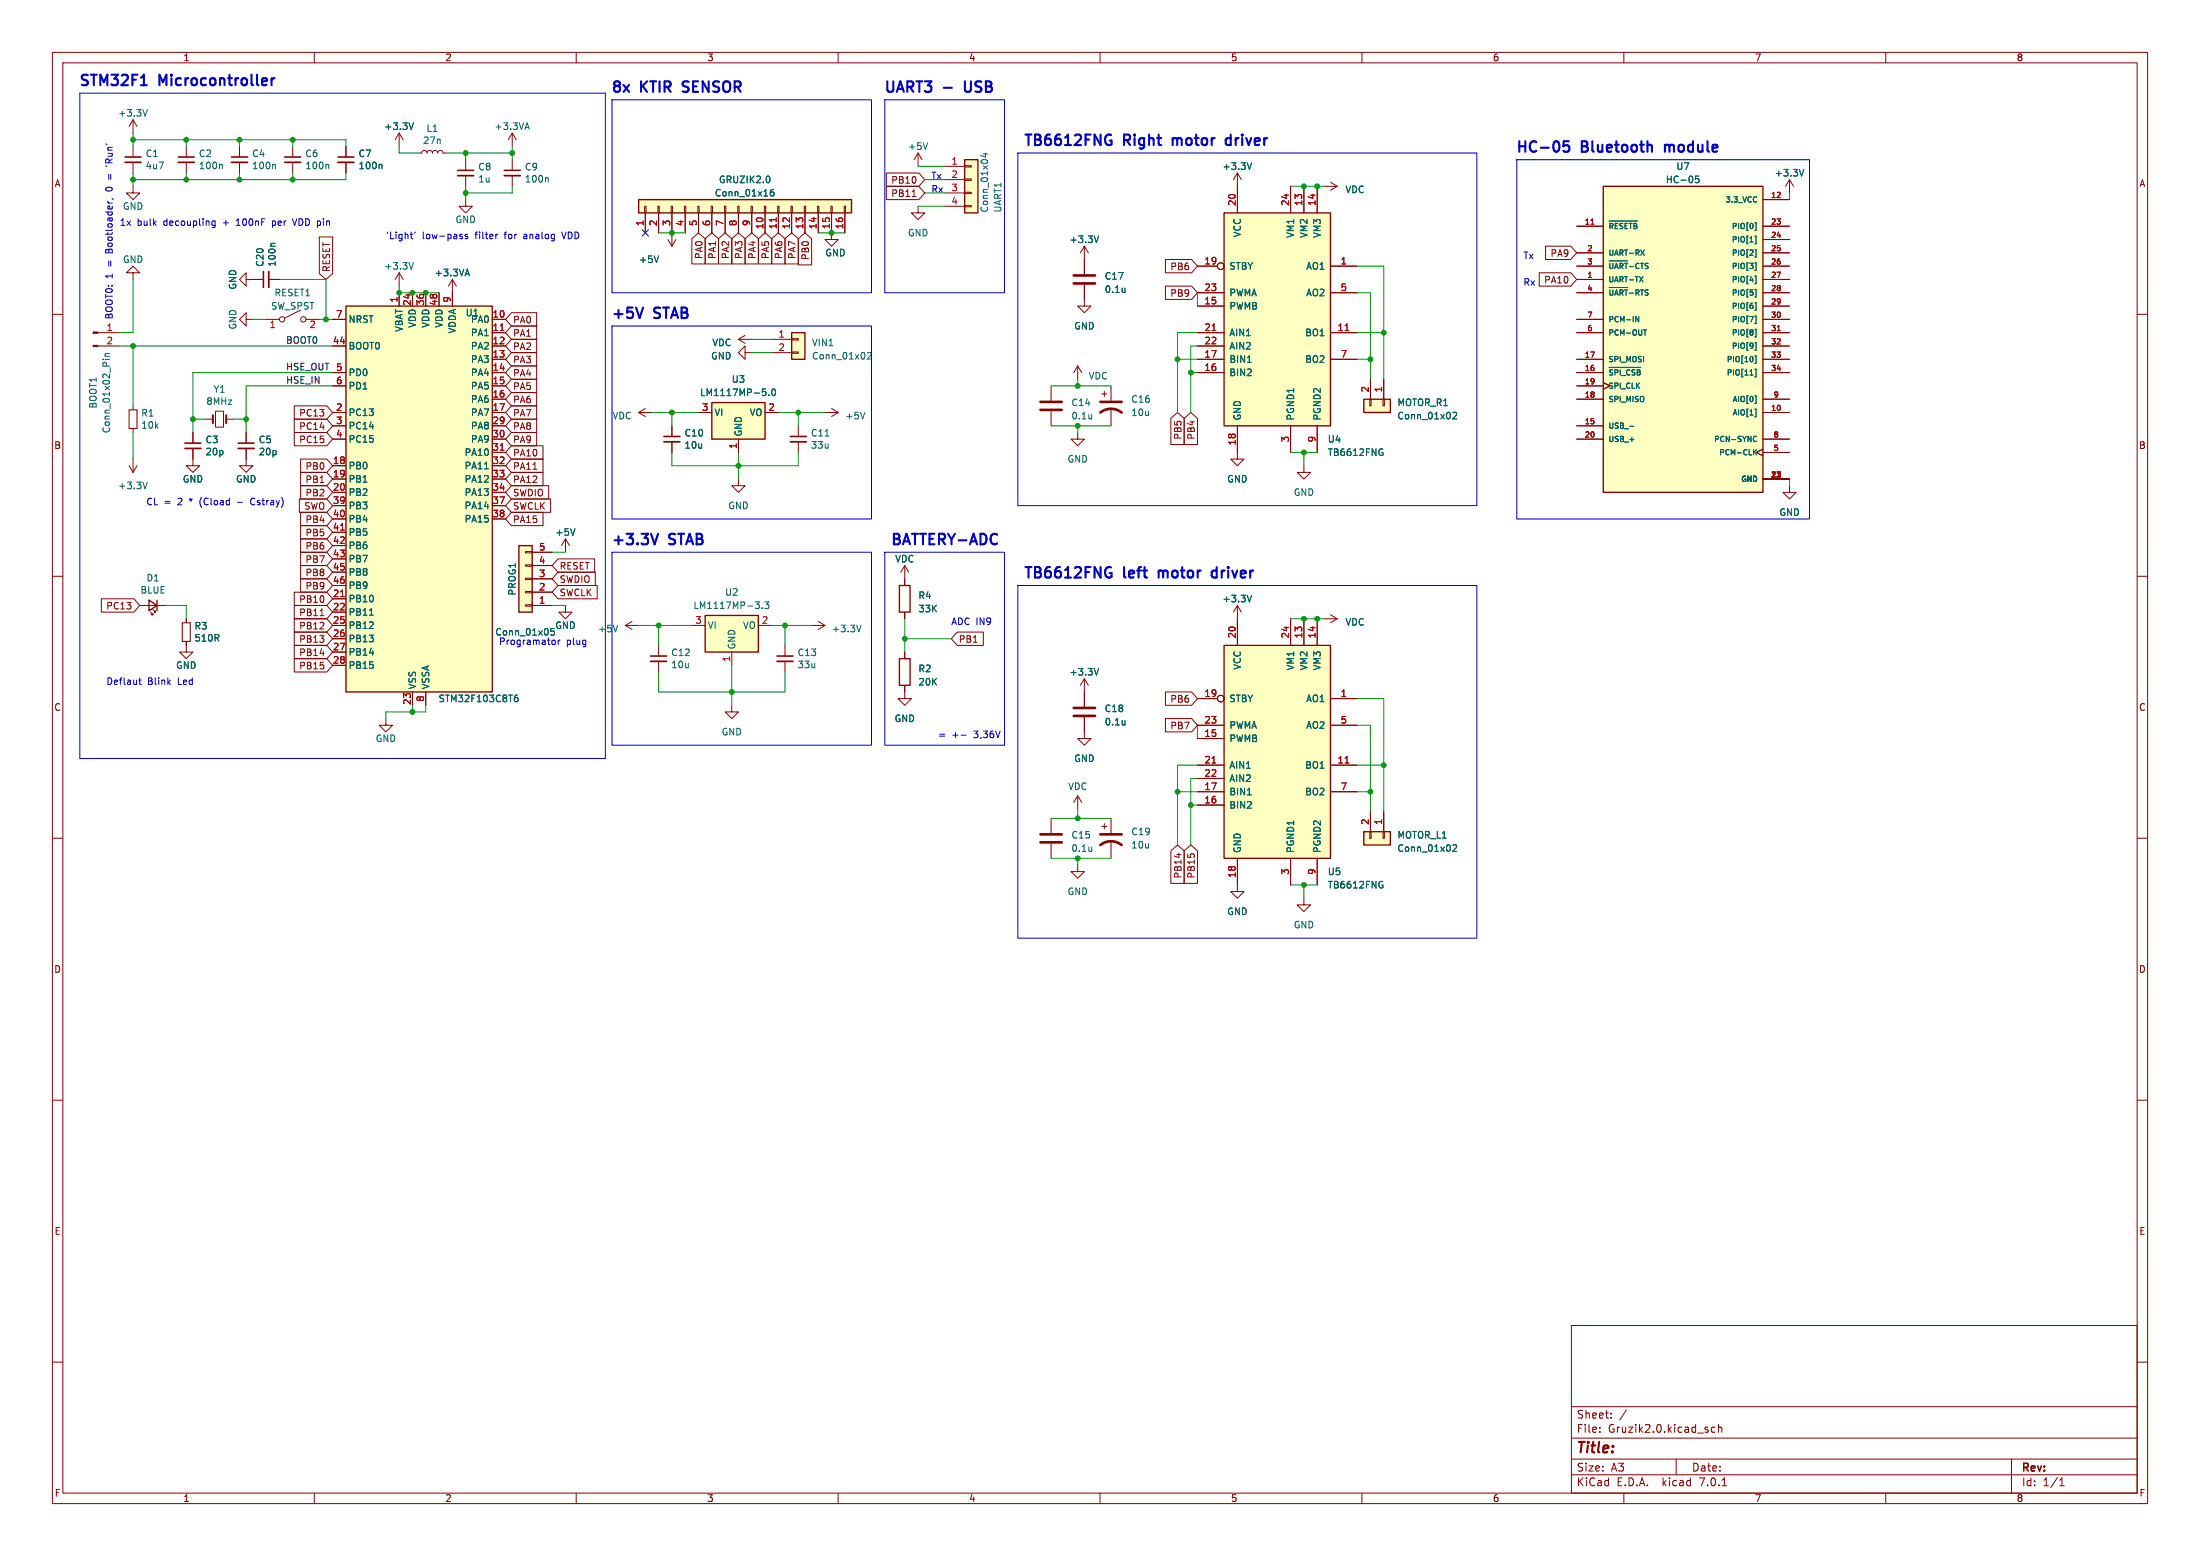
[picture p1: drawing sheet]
<svg xmlns="http://www.w3.org/2000/svg" width="420mm" height="297mm" viewBox="0 0 420 297" stroke-linecap="round" stroke-linejoin="round" font-family="sans-serif">
<g fill="none" stroke="#840000" stroke-width=".19">
<path d="M10 10h400v277h-400zM12 12h396v273h-396zM60 10v2M110 10v2M160 10v2M210 10v2M260 10v2M310 10v2M360 10v2M25.4 35.6v1.2h1.3l-1.3 1.3-1.3-1.3h1.3M25.4 22.9v2.5M25.4 27.9v2.1"/>
<path d="M25.4 31v2M25.4 22.9l-.8 1.2M25.4 22.9l.8 1.2M35.6 27.9v2.1M35.6 31v2M45.7 27.9v2.1M45.7 31v2M55.9 27.9v2.1M55.9 31v2M66 27.9v2.1M66 31v2M76.2 25.4v2.5"/>
<path d="M76.2 25.4l-.8 1.3M76.2 25.4l.8 1.3M80 29.2h.5l.2-.4 .3-.1 .4 .1 .1 .4 .2-.4 .3-.1 .4 .1 .1 .4 .2-.4 .3-.1 .4 .1 .2 .4 .1-.4 .3-.1 .4 .1 .2 .4h.5M88.9 38.1v1.3h1.3l-1.3 1.2-1.3-1.2h1.3M88.9 30.5v2M88.9 33.5v2.1M97.8 25.4v2.5M97.8 30.5v2M97.8 33.5v2.1M97.8 25.4l-.8 1.3M97.8 25.4l.8 1.3M123.1 39.4h.2v1.2h-.2z"/>
<path d="M125.6 39.4h.3v1.2h-.3zM128.1 39.4h.3v1.2h-.3zM130.7 39.4h.2v1.2h-.2zM133.2 39.4h.3v1.2h-.3zM135.8 39.4h.2v1.2h-.2zM138.3 39.4h.3v1.2h-.3zM140.8 39.4h.3v1.2h-.3zM143.4 39.4h.2v1.2h-.2zM145.9 39.4h.3v1.2h-.3zM148.5 39.4h.2v1.2h-.2zM151 39.4h.3v1.2h-.3zM153.5 39.4h.3v1.2h-.3z"/>
<path d="M156.1 39.4h.2v1.2h-.2zM158.6 39.4h.3v1.2h-.3zM161.2 39.4h.2v1.2h-.2zM169.2 35.6h6.2l1.1 1.2-1.1 1.3h-6.2zM169.2 33h6.2l1.1 1.3-1.1 1.3h-6.2zM174.1 37.5h.8M175.3 39.4v1.2h1.2l-1.2 1.3-1.3-1.3h1.3M175.3 29.2l-.8 1.3M175.3 29.2v2.6M175.3 29.2l.7 1.3M180.3 31.8h3.8M180.3 34.3h3.8"/>
<path d="M180.3 36.8h3.8M180.3 39.4h3.8M184.1 39.2h1.3v.3h-1.3zM184.1 36.7h1.3v.3h-1.3zM184.1 34.2h1.3v.2h-1.3zM184.1 31.6h1.3v.3h-1.3zM236.2 33v7.6M236.2 33l-.7 1.3M236.2 33l.8 1.3M246.4 35.6v5M248.9 35.6v5M251.5 35.6v5"/>
<path d="M252.7 35.6h2.6M254 34.8l1.3 .8M255.3 35.6l-1.3 .7M336.5 38.1h5.1M341.6 34.3l-.7 1.3M341.6 34.3v2.5M341.6 34.3l.8 1.3M10 60h2M25.4 52.1h1.3l-1.3-1.3-1.3 1.3h1.3v1.2M47 53.3v-1.2l-1.3 1.2 1.3 1.3v-1.3h3.3M51.3 53.3h2M57.4 59.2l-3 1.5"/>
<path d="M61 45.2h2.5v7l-1.3 1.1-1.2-1.1zM76.2 52.1v2.5M76.2 55.9v2.5M76.2 52.1l-.8 1.2M76.2 52.1l.8 1.2M78.7 55.9v2.5M81.3 55.9v2.5M83.8 55.9v2.5M86.4 53.3v5.1M86.4 53.3l-.8 1.3M86.4 53.3l.7 1.3M97.6 59.7h4.9v2.5h-4.9l-1.1-1.2z"/>
<path d="M123.2 40.6v3.9M125.7 40.6v3.9M127.5 45.7l.8 1.3M128.3 40.6v6.4M129 45.7l-.7 1.3M130.8 40.6v3.9M132.1 45.6l1.2-1.1 1.3 1.1v4.8h-2.5zM133.3 40.6v3.9M134.6 45.6l1.3-1.1 1.3 1.1v4.8h-2.6zM135.9 40.6v3.9M137.2 45.6l1.2-1.1 1.3 1.1v4.8h-2.5zM138.4 40.6v3.9"/>
<path d="M139.7 45.6l1.3-1.1 1.2 1.1v4.8h-2.5zM141 40.6v3.9M142.2 45.6l1.3-1.1 1.3 1.1v4.8h-2.6zM143.5 40.6v3.9M144.8 45.6l1.2-1.1 1.3 1.1v4.8h-2.5zM146 40.6v3.9M147.3 45.6l1.3-1.1 1.3 1.1v4.8h-2.6zM148.6 40.6v3.9M149.9 45.6l1.2-1.1 1.3 1.1v4.8h-2.5zM151.1 40.6v3.9M152.4 45.6l1.3-1.1 1.2 1.1v5h-2.5zM153.7 40.6v3.9"/>
<path d="M156.2 40.6v3.9M158.7 40.6v5.1h1.3l-1.3 1.3-1.2-1.3h1.2M161.3 40.6v3.9M207 54.4v4h1.3l-1.3 1.3-1.3-1.3h1.3M207 47v5.3M207 47l-.8 1.3M207 47l.8 1.3M222.5 54.6h5l1.1 1.3-1.1 1.3h-5zM222.5 49.5h5l1.1 1.3-1.1 1.3h-5zM228.6 50.8h3.8M228.6 55.9h5.1M228.6 58.4h5.1"/>
<path d="M254 50.8h5.1M254 55.9h5.1M293.8 52.1h6.1l1.1 1.2-1.1 1.3h-6.1zM295.1 47h4.8l1.1 1.3-1.1 1.2h-4.8zM301 53.3h5.1M301 43.2h5.1M301 48.3h5.1M301 50.8h5.1M301 55.9h5.1M336.5 53.3h5.1M336.5 43.2h5.1M336.5 48.3h5.1"/>
<path d="M336.5 45.7h5.1M336.5 50.8h5.1M336.5 55.9h5.1M336.5 58.4h5.1M408 60h2M18.6 63.5h4.3M18.6 66h4.3M25.4 77.5v.7M41.1 78.5h1.6v3h-1.6zM47 61v-1.3l-1.3 1.3 1.3 1.2v-1.2h1.3M50.8 61h2.5M56.2 77.5h6.2l1.1 1.2-1.1 1.3h-6.2z"/>
<path d="M58.4 61h2.6M63.5 78.7h2.5M63.5 61h2.5M63.5 66h2.5M63.5 71.1h2.5M63.5 73.7h2.5M94 78.7h2.5M94 61h2.5M94 63.5h2.5M94 66h2.5M94 68.6h2.5M94 71.1h2.5"/>
<path d="M94 73.7h2.5M94 76.2h2.5M97.6 77.5h4.9v2.5h-4.9l-1.1-1.3zM97.6 62.2h4.9v2.6h-4.9l-1.1-1.3zM97.6 64.8h4.9v2.5h-4.9l-1.1-1.3zM97.6 72.4h4.9v2.5h-4.9l-1.1-1.2zM97.6 69.8h4.9v2.6h-4.9l-1.1-1.3zM97.6 74.9h4.9v2.6h-4.9l-1.1-1.3zM97.6 67.3h4.9v2.6h-4.9l-1.1-1.3zM121.9 78.7h2.6M121.9 78.7l1.3 .8M123.2 78l-1.3 .7"/>
<path d="M133.3 78.7h2.6M141 64.8l1.2 .7M141 64.8h2.5M142.2 67.3v-1.3l-1.2 1.3 1.2 1.3v-1.3h1.3M142.2 64l-1.2 .8M146 78.7h2.6M147.3 64.8h3.8M147.3 67.3h3.8M151.1 67.2h1.3v.2h-1.3zM151.1 64.6h1.3v.3h-1.3zM157.5 78.7h2.5M158.7 78l1.3 .7"/>
<path d="M160 78.7l-1.3 .8M200.7 73.7v2.8M200.7 78.5v2.8M205.7 69.9v2.5M205.7 69.9l-.7 1.2M205.7 69.9l.8 1.2M210.3 75.2h1M210.8 74.7v1M212.1 73.7v2.8M212.1 78v3.3M223.5 79.9l1.3-1.2 1.3 1.2v5h-2.6zM226.1 79.9l1.2-1.2 1.3 1.2v5h-2.5z"/>
<path d="M228.6 63.5h5.1M228.6 66h5.1M228.6 68.6h5.1M228.6 71.1h5.1M254 63.5h5.1M254 68.6h5.1M261.5 76.2h.2v1.3h-.2zM261.6 72.4v3.8M264 76.2h.3v1.3h-.3zM264.2 72.4v3.8M301 61h5.1M301 63.5h5.1"/>
<path d="M301 68.6h5.1M301 71.1h5.1M301 73.7h5.1M301 76.2h5.1M306.1 73l1.2 .7-1.2 .6M336.5 78.7h5.1M336.5 61h5.1M336.5 63.5h5.1M336.5 66h5.1M336.5 68.6h5.1M336.5 71.1h5.1M336.5 76.2h5.1"/>
<path d="M24.6 88.9l.8 1.3M25.4 81.8v.8M25.4 87.6v2.6M26.2 88.9l-.8 1.3M36.8 85.6v3.3h1.3l-1.3 1.3-1.2-1.3h1.2M36.8 82.6v2M39.4 80h1.2M43.2 80h1.2M47 85.6v3.3h1.3l-1.3 1.3-1.3-1.3h1.3M47 82.6v2M56.2 80h6.2l1.1 1.3-1.1 1.3h-6.2zM56.2 82.5h6.2l1.1 1.3-1.1 1.3h-6.2z"/>
<path d="M57.1 95.2h5.3l1.1 1.3-1.1 1.3h-5.3zM57.4 97.8h5l1.1 1.3-1.1 1.2h-5zM57.4 87.6h5l1.1 1.3-1.1 1.3h-5zM57.4 90.2h5l1.1 1.2-1.1 1.3h-5zM57.4 92.7h5l1.1 1.3-1.1 1.3h-5zM61.1 92.1h.7M63.5 88.9h2.5M63.5 91.4h2.5M63.5 94h2.5M63.5 81.3h2.5M63.5 83.8h2.5M63.5 96.5h2.5"/>
<path d="M63.5 99.1h2.5M94 88.9h2.5M94 91.4h2.5M94 94h2.5M94 81.3h2.5M94 83.8h2.5M94 86.4h2.5M94 96.5h2.5M94 99.1h2.5M97.6 82.5h4.9v2.6h-4.9l-1.1-1.3zM97.6 80h4.9v2.6h-4.9l-1.1-1.3zM97.6 97.8h6.1v2.5h-6.1l-1.1-1.2z"/>
<path d="M97.6 87.6h6.1v2.6h-6.1l-1.1-1.3zM97.6 95.2h7.5v2.6h-7.5l-1.1-1.3zM97.6 92.7h7.2v2.6h-7.2l-1.1-1.3zM97.6 85.1h6.1v2.5h-6.1l-1.1-1.2zM97.6 90.2h6.1v2.5h-6.1l-1.1-1.3zM128.3 81.3v2M128.3 84.3v2.1M141 91.4v1.3h1.2l-1.2 1.3-1.3-1.3h1.3M141 83.8v2.6M152.4 81.3v2M152.4 84.3v2.1M205.7 82.6v1.2h1.3l-1.3 1.3-1.2-1.3h1.2"/>
<path d="M236.2 81.3v6.3h1.3l-1.3 1.3-1.3-1.3h1.3M246.4 81.3v5.1M248.9 88.9v1.3h1.3l-1.3 1.2-1.3-1.2h1.3M251.5 81.3v5.1M301 81.3h5.1M301 83.8h5.1M336.5 85.7l-1.2 .7 1.2 .6M336.5 91.4h5.1M336.5 83.8h5.1M336.5 86.4h5.1M341.6 92.7v1.3h1.3l-1.3 1.3-1.2-1.3h1.2M10 110h2"/>
<path d="M19.3 114.3h6.3l1.1 1.3-1.1 1.2h-6.3zM26.7 115.6h5M28.7 116.8l.5 .5h-.2h.2v-.2M29.2 116.3l.5 .5h-.2h.2v-.2M35.6 118.1v.8M56.2 118.1h6.2l1.1 1.3-1.1 1.3h-6.2zM56.2 113h6.2l1.1 1.3-1.1 1.3h-6.2zM56.2 115.6h6.2l1.1 1.2-1.1 1.3h-6.2zM57.4 107.9h5l1.1 1.3-1.1 1.3h-5zM57.4 110.5h5l1.1 1.3-1.1 1.2h-5zM57.4 100.3h5l1.1 1.3-1.1 1.3h-5zM57.4 102.9h5l1.1 1.2-1.1 1.3h-5z"/>
<path d="M57.4 105.4h5l1.1 1.3-1.1 1.3h-5zM61.1 117.5h.7M63.5 119.4h2.5M63.5 114.3h2.5M63.5 116.8h2.5M63.5 101.6h2.5M63.5 104.1h2.5M63.5 106.7h2.5M63.5 109.2h2.5M63.5 111.8h2.5M100.3 105.3h1.3v.2h-1.3zM100.3 107.8h1.3v.3h-1.3z"/>
<path d="M100.3 110.4h1.3v.2h-1.3zM100.3 112.9h1.3v.3h-1.3zM100.3 115.4h1.3v.3h-1.3zM101.6 115.6h3.8M101.6 113h3.8M101.6 110.5h3.8M101.6 108h3.8M101.6 105.4h3.8M106.5 109.2h7.1v2.6h-7.1l-1.1-1.3zM106.5 106.7h7v2.5h-7l-1.1-1.2zM106.5 111.8h7.5v2.5h-7.5l-1.1-1.3zM107.9 115.6v1.2h1.3l-1.3 1.3-1.2-1.3h1.2"/>
<path d="M107.9 102.9l-.7 1.2M107.9 102.9v2.5M107.9 102.9l.8 1.2M119.4 119.4h2.5M119.4 119.4l1.2 .7M120.6 118.6l-1.2 .8M132.1 119.4h2.5M144.8 119.4h2.5M154.9 119.4h2.6M156.2 118.6l1.3 .8M157.5 119.4l-1.3 .7M172.7 108v3.8"/>
<path d="M172.7 116.8v1.3M172.7 108l-.7 1.2M172.7 108l.8 1.2M236.2 115.6l-.7 1.2M236.2 115.6v7.6M236.2 115.6l.8 1.2M246.4 118.1v5.1M248.9 118.1v5.1M251.5 118.1v5.1M252.7 118.1h2.6M254 117.3l1.3 .8M255.3 118.1l-1.3 .8"/>
<path d="M408 110h2M35.6 122.4v2.1h1.2l-1.2 1.2-1.3-1.2h1.3M56.2 125.7h6.2l1.1 1.3-1.1 1.3h-6.2zM56.2 123.2h6.2l1.1 1.3-1.1 1.2h-6.2zM56.2 120.6h6.2l1.1 1.3-1.1 1.3h-6.2zM61.1 124.7h.8M63.5 121.9h2.5M63.5 124.5h2.5M63.5 127h2.5M73.7 137.2v1.2h1.2l-1.2 1.3-1.3-1.3h1.3M78.7 132.1v2.5M81.3 132.1v2.5"/>
<path d="M125.7 123.2v2M125.7 126.2v2.1M139.7 134.6v1.3h1.3l-1.3 1.3-1.3-1.3h1.3M139.7 124.5v2.5M149.9 123.2v2M149.9 126.2v2.1M172.7 130.8v2.6h1.3l-1.3 1.2-1.3-1.2h1.3M172.7 124.5v1.2M182.7 120.6h5v2.6h-5l-1.1-1.3zM207 136.9v4.1h1.3l-1.3 1.2-1.3-1.2h1.3M207 129.5l-.8 1.3M207 129.5v5.4"/>
<path d="M207 129.5l.8 1.3M222.5 132.1h5l1.1 1.3-1.1 1.2h-5zM222.5 137.2h5l1.1 1.2-1.1 1.3h-5zM228.6 133.4h3.8M228.6 138.4h5.1M254 133.4h5.1M254 138.4h5.1M10 160h2M200.7 156.2v2.8M205.7 151.9l-.7 1.3M205.7 151.9v2.5M205.7 151.9l.8 1.3"/>
<path d="M210.3 157.7h1M210.8 157.2v1M212.1 156.2v2.8M228.6 146.1h5.1M228.6 141h5.1M228.6 153.7h5.1M228.6 151.1h5.1M228.6 148.6h5.1M254 146.1h5.1M254 151.1h5.1M261.5 158.8h.2v1.2h-.2zM261.6 154.9v3.9"/>
<path d="M264 158.8h.3v1.2h-.3zM264.2 154.9v3.9M408 160h2M200.7 161v2.8M205.7 165.1v1.3h1.3l-1.3 1.2-1.2-1.2h1.2M212.1 160.5v3.3M223.5 162.4l1.3-1.1 1.3 1.1v6.2h-2.6zM225 162.9v.8M226.1 162.4l1.2-1.1 1.3 1.1v6.2h-2.5zM236.2 163.8v6.4h1.3l-1.3 1.3-1.3-1.3h1.3M246.4 163.8v5.1M248.9 171.5v1.2h1.3l-1.3 1.3-1.3-1.3h1.3"/>
<path d="M251.5 163.8v5.1M10 210h2M408 210h2M10 260h2M300 253h108v32h-108zM408 260h2M300 278.5h108M300 274.5h108M300 268.5h108M305.4 273.3v.1M305.4 272.5v.1M307.6 270.6v.1"/>
<path d="M307.6 269.8v.1M310.5 269.1l-1.3 2M320 278.5v3M327.4 272.5l-.4-.1-.3 .3 .1 .6h.6M328.1 272.5l.2-.1 .3 .1 .1 .9M328.1 271.9v1.5M384 278.5v6.5M60 285v2M110 285v2M160 285v2M210 285v2M260 285v2"/>
<path d="M300 281.5h108M310 285v2M328.8 283.6h.8M360 285v2M393.2 283.6h.9M393.2 282.5l.4-.4v1.5"/>
<circle cx="233" cy="50.8" r=".63"/>
<circle cx="53.8" cy="61" r=".51"/>
<circle cx="57.9" cy="61" r=".51"/>
<circle cx="233" cy="133.3" r=".63"/>
</g>
<g fill="#ffffc2" stroke="#ffffc2" stroke-width=".19">
<path d="M134.6 117.5h10.2v7h-10.2z"/>
<path d="M135.9 76.8h10.1v7h-10.1z"/>
<path d="M99.1 104.1h2.5v12.7h-2.5z"/>
<path d="M66 58.4h28v73.7h-28z"/>
<path d="M121.9 38.1h40.7v2.5h-40.7z"/>
<path d="M184.1 30.5h2.6v10.1h-2.6z"/>
<path d="M233.7 123.2h20.3v40.6h-20.3z"/>
<path d="M260.3 158.8h5.1v2.5h-5.1z"/>
<path d="M306.1 35.6h30.4v58.4h-30.4z"/>
<path d="M233.7 40.6h20.3v40.7h-20.3z"/>
<path d="M260.3 76.2h5.1v2.5h-5.1z"/>
<path d="M151.1 63.5h2.6v5.1h-2.6z"/>
</g>
<g fill="none" stroke="#840000" stroke-width=".25">
<path d="M121.9 38.1h40.7v2.5h-40.7zM184.1 30.5h2.6v10.1h-2.6zM306.1 35.6h30.4v58.4h-30.4zM66 58.4h28v73.7h-28zM233.7 40.6h20.3v40.7h-20.3zM135.9 76.8h10.1v7h-10.1zM151.1 63.5h2.6v5.1h-2.6zM260.3 76.2h5.1v2.5h-5.1zM28.4 114.6l1.6 1-1.6 1zM30 114.6v2M99.1 104.1h2.5v12.7h-2.5zM134.6 117.5h10.2v7h-10.2z"/>
<path d="M171.7 111.8h2v5h-2zM171.7 125.7h2v5.1h-2zM233.7 123.2h20.3v40.6h-20.3zM260.3 158.8h5.1v2.5h-5.1z"/>
</g>
<g fill="none" stroke="#006464" stroke-width=".19">
<path d="M28.1 20.9l-.4 1.3M42.3 31.4l.1 .1v.7M52.4 31.4l.2 .1v.7M62.6 31.4l.2 .1v.7M72.7 31.4l.2 .1v.7M78.9 23.4l-.4 1.3M100.3 24.4h.6M100.6 23.4l.5 1.3M104.5 33.9l.2 .2v.6M146.9 33.7l.1 .4-.1 .7M147.7 36.1l-.4 .1a.86 .86 0 0 0 0 1.2l.4-.1 .1-.4-.3-.3h-.2l-.3 .3M177.1 27.3l-.4 1.2"/>
<path d="M187.7 29.4h.8M188.1 29.2v.8l-.9-.3M238.9 31.1l-.4 1.2M324.3 33.6h-.6l-.1 .6 .2-.1 .4 .1 .2 .1-.1 .5-.2 .1-.5-.1M344.4 32.3l-.5 1.3M52.5 46.5h-.6l-.2 .1M78.9 50.1l-.4 1.3M88.9 52.3h.6M89.2 51.4l.4 1.3M125.7 48.8l-.4 1.3M209.7 45l-.4 1.3M307.2 42.2h5.4"/>
<path d="M307.2 49.8h3.5M307.2 54.9h3.5M307.3 50.3v.8M307.3 55.3v.9M307.9 43l-.1-.3-.5-.1v1M307.9 50.3v.8M307.9 55.3v.9M308.2 51.3l.4-1 .3 1M308.2 56.3l.4-1 .3 1M308.8 42.6h-.5v1M309.8 42.7l-.4-.1-.2 .3M309.8 50.6l-.1-.3h-.4v1"/>
<path d="M309.8 55.7l-.1-.3-.4-.1v1M310.1 50.3h.6M310.1 55.3h.6M310.4 50.3v1M310.4 55.3v1M310.7 42.6h-.5v1M311 42.6h.6M311.3 42.6v1M312.5 42.9l-.1-.2-.5-.1v1M312.9 50.4l-.3-.1-.3 .2M312.9 55.7l-.1-.3-.5-.1v1M313.2 50.3h.6"/>
<path d="M313.2 55.3h.6M313.2 47.7l.7 1M313.5 50.3v1M313.5 55.3v1M313.9 47.7l-.7 1M314.6 50.3h-.4l-.1 .2M314.6 55.4l-.4-.1-.1 .3M335 42.5h.2v1.5h-.2M335 45.1h.2v1.4h-.2M335 47.6h.2v1.5h-.2M335 50.2h.2v1.4h-.2M335 52.7h.2v1.4h-.2"/>
<path d="M335 55.2h.2v1.5h-.2M335 57.8h.2v1.4h-.2M19.6 68.6h.2M20.1 68.6h.8M20.1 68h.8M20.9 67.5h-.8v.3l.1 .2M146.8 75.4v.1M147.4 74.4l.2-.2a.68 .68 0 0 1 .5 .7 .68 .68 0 0 1-.5 .6l-.3-.5zM165.1 78.7l-.4 1.3M165.6 67.4l.5-.1 .2 .3-.8 .9h.8M277.4 78.8l.4-.1 .3 .4-.8 .9h.8M307.2 70.1h6"/>
<path d="M307.9 70.6h-.4l-.2 .3M308.9 70.9l-.1-.3h-.5v1M309.3 70.6v1M311.1 70.7l-.2-.1-.3 .2M312.1 70.6h-.4l-.2 .3M312.3 60.4l.5 1v-1M313.1 70.9l-.1-.3h-.4v1M313.8 63h.5M335 78.1h.2v1.4h-.2M335 60.3h.2v1.5h-.2M335 62.9h.2v1.4h-.2M335 65.4h.2v1.4h-.2"/>
<path d="M335 67.9h.2v1.5h-.2M335 70.5h.2v1.4h-.2M335 75.6h.2v1.4h-.2M28.1 92l-.4 1.3M92.5 89.5h.7M263.8 86.4h.2v.4l-.2 .1M263.8 85.7h.1M311.1 81.4h.8M334.9 86.2l.4 .6M334.9 83.3l.4 .1M335.3 85.8l-.5 .6M335.3 84.2h-.4"/>
<path d="M70.5 117.4h.8M105.8 120h-.6l-.1 .6 .5-.1M109.8 100.9l-.5 1.3M117.9 119.3l-.4 1.3M145.5 116v.2M146 114.9h.8l-.4 .5 .3 .1v.5l-.2 .2-.5-.2M164.4 119.3l-.4 1.3M238.9 113.6l-.4 1.3M98.2 133.3l.5-.1 .2 .2-.1 .5h-.4l-.2-.1M98.8 132.7h-.4l-.2 .3M105.9 120.7l-.2 .5h-.4l-.2-.1M209.7 127.6l-.4 1.3"/>
<path d="M263.8 169h.2v.4l-.2 .1M263.8 168.2l.1 .1M277.4 161.4l.4-.2 .3 .4-.8 .9h.8"/>
</g>
<g fill="none" stroke="#840000" stroke-width=".33">
<path d="M23.9 31h3M34 31h3.1M44.2 31h3M54.4 31h3M64.5 31h3.1M87.4 33.5h3M96.3 33.5h3M51.3 51.8v3.1M35.3 85.6h3.1M45.5 85.6h3M126.7 84.3h3.1M150.9 84.3h3"/>
<path d="M124.2 126.2h3.1M148.3 126.2h3.1"/>
</g>
<g fill="none" stroke="#840000" stroke-width=".3">
<path d="M23.9 30h3M34 30h3.1M44.2 30h3M54.4 30h3M64.5 30h3.1M87.4 32.5h3M96.3 32.5h3M50.3 51.8v3.1M35.3 84.6h3.1M45.5 84.6h3M126.7 83.3h3.1M150.9 83.3h3"/>
<path d="M124.2 125.2h3.1M148.3 125.2h3.1"/>
</g>
<path d="M205 54.1h4M205 52.6h4M198.6 78.2h4.1M198.6 76.7h4.1M210.1 78.7a3.3 3.3 0 0 1 4 0M210.1 76.7h4M205 136.7h4M205 135.1h4M198.6 159.3h4.1M210.1 159.3h4M198.6 160.8h4.1M210.1 161.3a3.3 3.3 0 0 1 4 0" fill="none" stroke="#840000" stroke-width=".51"/>
<path d="M148.2 41.6v.7M303.7 42.8h.6M95.5 63.1h.7M231.4 63.1h.7M256.8 63.1h.7M339.3 63.1h.6M95.5 86h.7M65 113.9h.7M65 101.2h.7M231.4 145.6h.7M256.8 145.6h.7" fill="none" stroke="#a90000" stroke-width=".19"/>
<g fill="#840000" stroke="#840000" stroke-width=".19">
<path d="M17.8 65.9h.8v.3h-.8z"/>
<path d="M17.8 63.4h.8v.2h-.8z"/>
</g>
<path d="M24.6 78.2h1.6v3.6h-1.6zM34.8 118.9h1.5v3.5h-1.5z" fill="none" stroke="#840000" stroke-width=".2"/>
<path d="M40.6 79.2v1.6M43.2 79.2v1.6" fill="none" stroke="#840000" stroke-width=".38"/>
<g fill="none" stroke="#0000c2" stroke-width=".19">
<path d="M15.2 17.8h100.4v127h-100.4zM116.8 19.1h49.6v36.8h-49.6zM168.9 19.1h22.9v36.8h-22.9zM20.2 31.6l.2 .2M20.6 38.4l.1 .3M21.4 37.9l.2 .1M194.3 29.2h87.6v67.3h-87.6zM289.6 30.5h55.8v68.6h-55.8zM41.1 42.2v1l-.3 .2h-.3M41.1 42.2h-.4l-.2 .2 .1 .6h.5M55.8 41.8l.4 1.2M78.3 44.7h.5"/>
<path d="M78.7 45.6h.1M79.3 44.3l-.1 .2M88.1 45.1l.2 .2-.2 .3M88.1 44.7l.1 .1M89.3 44.8l-.3-.1-.2 .2v.2l.5 .1v.3h-.5M95 44.7l-.3 .1M116.8 62.2h49.6v36.9h-49.6zM116.8 105.4h49.6v36.8h-49.6zM168.9 105.4h22.9v36.8h-22.9zM194.3 111.8h87.6v67.3h-87.6zM26.5 129.8h.5M26.7 129.4v1.1l.3 .2"/>
<path d="M105.6 122.2h.3l.1 .2v.5l-.4 .1M106.6 122.2v.8M106.9 122.2l-.3 .2M183.5 140.3h1"/>
</g>
<path d="M26.9 16.3h1.1M51.8 14.9v1.4M52.4 14.9l-.4 .1-.2 .3M234.8 26.4l-.6 .1-.2 .2 .1 .8 .3 .2h.4M299.5 27h-1l-.1 .9 .3-.2 .7 .1 .2 .3-.1 .7-.3 .2h-.5l-.3-.2M125.6 101.9l-.6 2M232.1 108.9h-.4l-.4 .4 .1 .8 .3 .1h.4" fill="none" stroke="#0000c2" stroke-width=".4"/>
<g fill="none" stroke="#009600" stroke-width=".19">
<path d="M25.4 25.4v2.5M25.4 33v2.6M25.4 26.7h40.6v1.2M35.6 26.7v1.2M35.6 33v1.3M45.7 26.7v1.2M45.7 33v1.3M55.9 26.7v1.2M55.9 33v1.3M66 33v1.3h-40.6M76.2 27.9v1.3h3.8M85.1 29.2h12.7"/>
<path d="M88.9 29.2v1.3M88.9 35.6v2.5M97.8 27.9v2.6M97.8 35.6v1.2h-8.9M175.3 31.8h5M175.3 39.4h5M176.5 34.3h3.8M176.5 36.8h3.8M246.4 35.6h6.3M341.6 36.8v1.3M25.4 53.3v10.2h-2.5M53.3 53.3h8.9v7.7"/>
<path d="M76.2 54.6v1.3h7.6M125.7 44.5h5.1M156.2 44.5h5.1M228.6 55.9v2.5M259.1 55.9h2.5v16.5M259.1 50.8h5.1v21.6M22.9 66h40.6M25.4 66v11.5M48.3 61h2.5M61 61h2.5M63.5 73.7h-16.5v8.9M63.5 71.1h-26.7v11.5"/>
<path d="M124.5 78.7h8.8M128.3 78.7v2.6M143.5 67.3h3.8M143.5 64.8h3.8M148.6 78.7h8.9M152.4 78.7v2.6M200.7 73.7h11.4M205.7 72.4v1.3M224.8 68.6h3.8M227.3 71.1h1.3M228.6 66h-1.3v12.7M228.6 63.5h-3.8v15.2"/>
<path d="M259.1 63.5h5.1M259.1 68.6h2.5M25.4 82.6v5M36.8 80h2.6M44.4 80h2.6M128.3 86.4v2.5h24.1v-2.5M141 86.4v5M200.7 81.3h11.4M205.7 81.3v1.3M246.4 86.4h5.1M248.9 86.4v2.5M341.6 91.4v1.3"/>
<path d="M31.7 115.6h3.9v2.5M105.4 105.4h2.5M105.4 115.6h2.5M121.9 119.4h10.2M125.7 119.4v3.8M147.3 119.4h7.6M149.9 119.4v3.8M172.7 118.1v6.4M246.4 118.1h6.3M78.7 134.6v1.3M81.3 134.6v1.3h-7.6v1.3M125.7 128.3v3.8h24.2v-3.8"/>
<path d="M139.7 127v7.6M172.7 121.9h8.9M228.6 138.4v2.6M259.1 133.4h5.1v21.5M259.1 138.4h2.5v16.5M200.7 156.2h11.4M205.7 154.4v1.8M224.8 151.1h3.8M227.3 153.7h1.3M228.6 146.1h-3.8v15.2M228.6 148.6h-1.3v12.7M259.1 146.1h5.1"/>
<path d="M259.1 151.1h2.5M200.7 163.8h11.4M205.7 163.8v1.3M246.4 168.9h5.1M248.9 168.9v2.6"/>
</g>
<path d="M122.6 43.8l1.2 1.3M123.8 43.8l-1.2 1.3" fill="none" stroke="#000084" stroke-width=".19"/>
<g fill="#009600" stroke="#009600" stroke-width=".19">
<circle cx="47" cy="80" r=".46"/>
<circle cx="36.8" cy="80" r=".46"/>
<circle cx="78.7" cy="135.9" r=".46"/>
<circle cx="45.7" cy="26.7" r=".46"/>
<circle cx="25.4" cy="34.3" r=".46"/>
<circle cx="35.6" cy="26.7" r=".46"/>
<circle cx="25.4" cy="26.7" r=".46"/>
<circle cx="25.4" cy="66" r=".46"/>
<circle cx="35.6" cy="34.3" r=".46"/>
<circle cx="55.9" cy="26.7" r=".46"/>
<circle cx="55.9" cy="34.3" r=".46"/>
<circle cx="128.3" cy="44.5" r=".46"/>
<circle cx="97.8" cy="29.2" r=".46"/>
<circle cx="152.4" cy="78.7" r=".46"/>
<circle cx="141" cy="88.9" r=".46"/>
<circle cx="158.7" cy="44.5" r=".46"/>
<circle cx="88.9" cy="29.2" r=".46"/>
<circle cx="88.9" cy="36.8" r=".46"/>
<circle cx="62.2" cy="61" r=".46"/>
<circle cx="81.3" cy="55.9" r=".46"/>
<circle cx="78.7" cy="55.9" r=".46"/>
<circle cx="76.2" cy="55.9" r=".46"/>
<circle cx="45.7" cy="34.3" r=".46"/>
<circle cx="205.7" cy="156.2" r=".46"/>
<circle cx="205.7" cy="163.8" r=".46"/>
<circle cx="139.7" cy="132.1" r=".46"/>
<circle cx="128.3" cy="78.7" r=".46"/>
<circle cx="149.9" cy="119.4" r=".46"/>
<circle cx="125.7" cy="119.4" r=".46"/>
<circle cx="172.7" cy="121.9" r=".46"/>
<circle cx="251.5" cy="35.6" r=".46"/>
<circle cx="248.9" cy="35.6" r=".46"/>
<circle cx="248.9" cy="118.1" r=".46"/>
<circle cx="264.2" cy="146.1" r=".46"/>
<circle cx="261.6" cy="151.1" r=".46"/>
<circle cx="251.5" cy="118.1" r=".46"/>
<circle cx="264.2" cy="63.5" r=".46"/>
<circle cx="261.6" cy="68.6" r=".46"/>
<circle cx="224.8" cy="68.6" r=".46"/>
<circle cx="248.9" cy="86.4" r=".46"/>
<circle cx="205.7" cy="81.3" r=".46"/>
<circle cx="205.7" cy="73.7" r=".46"/>
<circle cx="227.3" cy="71.1" r=".46"/>
<circle cx="248.9" cy="168.9" r=".46"/>
<circle cx="227.3" cy="153.7" r=".46"/>
<circle cx="224.8" cy="151.1" r=".46"/>
</g>
<g font-size="2.8" fill="#0000c2">
<text x="15.2" y="16.5">STM32F1</text>
<text x="30.6" y="16.5">Microcontroller</text>
<text x="116.8" y="17.8">8x</text>
<text x="122.5" y="17.8">KTIR</text>
<text x="131.1" y="17.8">SENSOR</text>
<text x="168.9" y="17.8">UART3</text>
<text x="180.3" y="17.8">-</text>
<text x="184.9" y="17.8">USB</text>
<text x="195.6" y="27.9">TB6612FNG</text>
<text x="214.7" y="27.9">Right</text>
<text x="224.6" y="27.9">motor</text>
<text x="235.4" y="27.9">driver</text>
<text x="289.6" y="29.2">HC-05</text>
<text x="302.1" y="29.2">Bluetooth</text>
<text x="318.6" y="29.2">module</text>
<text x="116.8" y="61">+5V</text>
<text x="125.1" y="61">STAB</text>
<text x="116.8" y="104.1">+3.3V</text>
<text x="128" y="104.1">STAB</text>
<text x="170.2" y="104.1">BATTERY-ADC</text>
<text x="195.6" y="110.5">TB6612FNG</text>
<text x="214.7" y="110.5">left</text>
<text x="221.9" y="110.5">motor</text>
<text x="232.7" y="110.5">driver</text>
</g>
<text font-size="2.8" fill="#840000" x="301" y="277.8">Title:</text>
<g font-size="2.1" fill="#840000">
<text x="301" y="273.6">File:</text>
<text x="301" y="270.9">Sheet:</text>
<text x="307" y="273.6">Gruzik2.0.kicad_sch</text>
<text x="301" y="281">Size:</text>
<text x="307.6" y="281">A3</text>
<text x="323" y="281">Date:</text>
<text x="386" y="281.2">Rev:</text>
<text x="301" y="283.8">KiCad</text>
<text x="308.6" y="283.8">E.D.A.</text>
<text x="317.4" y="283.8">kicad</text>
<text x="324.5" y="283.8">7.0.1</text>
<text x="386" y="283.8">Id:</text>
<text x="390" y="283.8">1/1</text>
</g>
<g font-size="1.8" fill="#840000">
<text x="35" y="11.8">1</text>
<text x="85" y="11.8">2</text>
<text x="135" y="11.8">3</text>
<text x="185" y="11.8">4</text>
<text x="235" y="11.8">5</text>
<text x="285" y="11.8">6</text>
<text x="335" y="11.8">7</text>
<text x="385" y="11.8">8</text>
<text x="10.4" y="35.8">A</text>
<text x="170" y="35.2">PB10</text>
<text x="408.4" y="35.8">A</text>
<text x="170" y="37.7">PB11</text>
<text x="63.1" y="51.9" transform="rotate(-90 63.1 51.9)">RESET</text>
<text x="134.3" y="49.6" transform="rotate(-90 134.3 49.6)">PA0</text>
<text x="136.8" y="49.6" transform="rotate(-90 136.8 49.6)">PA1</text>
<text x="139.3" y="49.6" transform="rotate(-90 139.3 49.6)">PA2</text>
<text x="141.9" y="49.6" transform="rotate(-90 141.9 49.6)">PA3</text>
<text x="144.4" y="49.6" transform="rotate(-90 144.4 49.6)">PA4</text>
<text x="147" y="49.6" transform="rotate(-90 147 49.6)">PA5</text>
<text x="149.5" y="49.6" transform="rotate(-90 149.5 49.6)">PA6</text>
<text x="152" y="49.6" transform="rotate(-90 152 49.6)">PA7</text>
<text x="154.6" y="49.8" transform="rotate(-90 154.6 49.8)">PB0</text>
<text x="223.3" y="51.7">PB6</text>
<text x="295.9" y="49.2">PA9</text>
<text x="223.3" y="56.8">PB9</text>
<text x="294.7" y="54.3">PA10</text>
<text x="97.9" y="61.9">PA0</text>
<text x="97.9" y="64.4">PA1</text>
<text x="97.9" y="67">PA2</text>
<text x="97.9" y="69.5">PA3</text>
<text x="97.9" y="74.6">PA5</text>
<text x="97.9" y="72">PA4</text>
<text x="97.9" y="77.1">PA6</text>
<text x="57" y="79.7">PC13</text>
<text x="57" y="82.2">PC14</text>
<text x="97.9" y="79.7">PA7</text>
<text x="97.9" y="82.2">PA8</text>
<text x="10.3" y="85.8">B</text>
<text x="57" y="84.7">PC15</text>
<text x="58.2" y="89.8">PB0</text>
<text x="97.9" y="84.7">PA9</text>
<text x="97.9" y="89.8">PA11</text>
<text x="97.9" y="87.3">PA10</text>
<text x="225.7" y="84" transform="rotate(-90 225.7 84)">PB5</text>
<text x="228.2" y="84" transform="rotate(-90 228.2 84)">PB4</text>
<text x="408.3" y="85.8">B</text>
<text x="58.2" y="92.4">PB1</text>
<text x="58.2" y="94.9">PB2</text>
<text x="97.9" y="94.9">SWDIO</text>
<text x="97.9" y="92.4">PA12</text>
<text x="58" y="97.4">SWO</text>
<text x="58.2" y="100">PB4</text>
<text x="97.9" y="100">PA15</text>
<text x="97.9" y="97.4">SWCLK</text>
<text x="58.2" y="102.5">PB5</text>
<text x="58.2" y="105.1">PB6</text>
<text x="58.2" y="107.6">PB7</text>
<text x="58.2" y="110.1">PB8</text>
<text x="58.2" y="112.7">PB9</text>
<text x="106.8" y="111.4">SWDIO</text>
<text x="106.8" y="108.9">RESET</text>
<text x="106.8" y="113.9">SWCLK</text>
<text x="20.2" y="116.5">PC13</text>
<text x="57" y="115.2">PB10</text>
<text x="57" y="117.8">PB11</text>
<text x="57" y="120.3">PB12</text>
<text x="57" y="125.4">PB14</text>
<text x="57" y="122.8">PB13</text>
<text x="183" y="122.8">PB1</text>
<text x="57" y="127.9">PB15</text>
<text x="10.3" y="135.8">C</text>
<text x="223.3" y="134.3">PB6</text>
<text x="408.3" y="135.8">C</text>
<text x="223.3" y="139.3">PB7</text>
<text x="225.7" y="167.8" transform="rotate(-90 225.7 167.8)">PB14</text>
<text x="228.2" y="167.8" transform="rotate(-90 228.2 167.8)">PB15</text>
<text x="10.3" y="185.8">D</text>
<text x="408.3" y="185.8">D</text>
<text x="10.4" y="235.8">E</text>
<text x="408.3" y="235.8">E</text>
<text x="10.4" y="285.8">F</text>
<text x="35" y="286.8">1</text>
<text x="85" y="286.8">2</text>
<text x="135" y="286.8">3</text>
<text x="185" y="286.8">4</text>
<text x="235" y="286.8">5</text>
<text x="285" y="286.8">6</text>
<text x="335" y="286.8">7</text>
<text x="385" y="286.8">8</text>
<text x="408.4" y="285.8">F</text>
</g>
<g font-size="1.8" fill="#006464">
<text x="22.5" y="22.4">+3.3V</text>
<text x="73.3" y="25">+3.3V</text>
<text x="80.7" y="27.6">27n</text>
<text x="81.4" y="25.3">L1</text>
<text x="94.3" y="25">+3.3VA</text>
<text x="173.3" y="28.8">+5V</text>
<text x="27.7" y="30.1">C1</text>
<text x="27.7" y="32.4">4u7</text>
<text x="37.9" y="30.1">C2</text>
<text x="37.9" y="32.4">100n</text>
<text x="48.1" y="30.1">C4</text>
<text x="48.1" y="32.4">100n</text>
<text x="58.2" y="30.1">C6</text>
<text x="58.2" y="32.4">100n</text>
<text x="68.4" y="30.1">C7</text>
<text x="68.4" y="32.4">100n</text>
<text x="91.2" y="32.7">C8</text>
<text x="91.2" y="35">1u</text>
<text x="100.1" y="32.7">C9</text>
<text x="100.1" y="35">100n</text>
<text x="137.2" y="35.1">GRUZIK2.0</text>
<text x="233.3" y="32.6">+3.3V</text>
<text x="317.9" y="35.1">HC-05</text>
<text x="320" y="32.6">U7</text>
<text x="338.7" y="33.8">+3.3V</text>
<text x="23.4" y="40.2">GND</text>
<text x="136.4" y="37.7">Conn_01x16</text>
<text x="188.8" y="40.6" transform="rotate(-90 188.8 40.6)">Conn_01x04</text>
<text x="191.3" y="40.6" transform="rotate(-90 191.3 40.6)">UART1</text>
<text x="256.8" y="37">VDC</text>
<text x="86.9" y="42.7">GND</text>
<text x="173.3" y="45.3">GND</text>
<text x="204.1" y="46.5">+3.3V</text>
<text x="237" y="45.4" transform="rotate(-90 237 45.4)">VCC</text>
<text x="247.2" y="45.5" transform="rotate(-90 247.2 45.5)">VM1</text>
<text x="249.7" y="45.5" transform="rotate(-90 249.7 45.5)">VM2</text>
<text x="252.3" y="45.5" transform="rotate(-90 252.3 45.5)">VM3</text>
<text x="23.4" y="50.4">GND</text>
<text x="50.5" y="51" transform="rotate(-90 50.5 51)">C20</text>
<text x="52.8" y="51" transform="rotate(-90 52.8 51)">100n</text>
<text x="73.3" y="51.6">+3.3V</text>
<text x="82.9" y="52.9">+3.3VA</text>
<text x="121.9" y="50.4">+5V</text>
<text x="157.5" y="49.1">GND</text>
<text x="210.8" y="53.5">C17</text>
<text x="234.7" y="51.6">STBY</text>
<text x="249.2" y="51.6">AO1</text>
<text x="45.3" y="55.3" transform="rotate(-90 45.3 55.3)">GND</text>
<text x="51.7" y="59.2">SW_SPST</text>
<text x="52.3" y="56.7">RESET1</text>
<text x="210.8" y="56.1">0.1u</text>
<text x="234.7" y="59.2">PWMB</text>
<text x="234.7" y="56.7">PWMA</text>
<text x="249.2" y="56.7">AO2</text>
<text x="45.3" y="63" transform="rotate(-90 45.3 63)">GND</text>
<text x="66.5" y="61.8">NRST</text>
<text x="77" y="63.5" transform="rotate(-90 77 63.5)">VBAT</text>
<text x="79.6" y="62.7" transform="rotate(-90 79.6 62.7)">VDD</text>
<text x="82.1" y="62.7" transform="rotate(-90 82.1 62.7)">VDD</text>
<text x="84.6" y="62.7" transform="rotate(-90 84.6 62.7)">VDD</text>
<text x="87.2" y="63.8" transform="rotate(-90 87.2 63.8)">VDDA</text>
<text x="88.8" y="60.5">U1</text>
<text x="89.8" y="61.8">PA0</text>
<text x="89.8" y="64.3">PA1</text>
<text x="205" y="63.1">GND</text>
<text x="234.7" y="64.3">AIN1</text>
<text x="249" y="64.3">BO1</text>
<text x="66.5" y="66.9">BOOT0</text>
<text x="66.5" y="71.9">PD0</text>
<text x="89.8" y="66.9">PA2</text>
<text x="89.8" y="69.4">PA3</text>
<text x="89.8" y="71.9">PA4</text>
<text x="135.7" y="68.8">GND</text>
<text x="135.9" y="66.2">VDC</text>
<text x="154.9" y="66.2">VIN1</text>
<text x="154.9" y="68.8">Conn_01x02</text>
<text x="234.7" y="71.9">BIN2</text>
<text x="234.7" y="69.4">BIN1</text>
<text x="234.7" y="66.9">AIN2</text>
<text x="249" y="69.4">BO2</text>
<text x="39.3" y="77.4">8MHz</text>
<text x="40.7" y="75.1">Y1</text>
<text x="66.5" y="74.5">PD1</text>
<text x="89.8" y="74.5">PA5</text>
<text x="89.8" y="77">PA6</text>
<text x="133.6" y="75.8">LM1117MP-5.0</text>
<text x="139.6" y="73.2">U3</text>
<text x="204.5" y="77.7">C14</text>
<text x="207.8" y="72.6">VDC</text>
<text x="215.9" y="77">C16</text>
<text x="266.7" y="77.7">MOTOR_R1</text>
<text x="18.6" y="78" transform="rotate(-90 18.6 78)">BOOT1</text>
<text x="21.1" y="82.8" transform="rotate(-90 21.1 82.8)">Conn_01x02_Pin</text>
<text x="26.9" y="79.7">R1</text>
<text x="26.9" y="82">10k</text>
<text x="66.5" y="79.6">PC13</text>
<text x="66.5" y="82.1">PC14</text>
<text x="89.8" y="79.6">PA7</text>
<text x="89.8" y="82.1">PA8</text>
<text x="116.9" y="80.2">VDC</text>
<text x="130.6" y="83.5">C10</text>
<text x="136.4" y="79.6">VI</text>
<text x="141.8" y="83.3" transform="rotate(-90 141.8 83.3)">GND</text>
<text x="143" y="79.6">VO</text>
<text x="154.7" y="83.5">C11</text>
<text x="161.3" y="80.2">+5V</text>
<text x="204.5" y="80.2">0.1u</text>
<text x="215.9" y="79.6">10u</text>
<text x="237" y="80.3" transform="rotate(-90 237 80.3)">GND</text>
<text x="247.2" y="80.3" transform="rotate(-90 247.2 80.3)">PGND1</text>
<text x="252.3" y="80.3" transform="rotate(-90 252.3 80.3)">PGND2</text>
<text x="266.7" y="80.2">Conn_01x02</text>
<text x="39.2" y="84.7">C3</text>
<text x="39.2" y="87.1">20p</text>
<text x="49.3" y="84.7">C5</text>
<text x="49.3" y="87.1">20p</text>
<text x="66.5" y="89.7">PB0</text>
<text x="66.5" y="84.6">PC15</text>
<text x="88.6" y="87.2">PA10</text>
<text x="88.6" y="89.7">PA11</text>
<text x="89.8" y="84.6">PA9</text>
<text x="130.6" y="85.8">10u</text>
<text x="154.7" y="85.8">33u</text>
<text x="203.7" y="88.5">GND</text>
<text x="253.4" y="87.2">TB6612FNG</text>
<text x="253.4" y="84.6">U4</text>
<text x="22.5" y="93.5">+3.3V</text>
<text x="34.8" y="92.3">GND</text>
<text x="45" y="92.3">GND</text>
<text x="66.5" y="92.3">PB1</text>
<text x="66.5" y="94.8">PB2</text>
<text x="88.6" y="92.3">PA12</text>
<text x="88.6" y="94.8">PA13</text>
<text x="234.2" y="92.3">GND</text>
<text x="246.9" y="94.8">GND</text>
<text x="66.5" y="97.3">PB3</text>
<text x="66.5" y="99.9">PB4</text>
<text x="88.6" y="97.3">PA14</text>
<text x="88.6" y="99.9">PA15</text>
<text x="139" y="97.3">GND</text>
<text x="339.6" y="98.6">GND</text>
<text x="66.5" y="102.4">PB5</text>
<text x="66.5" y="105">PB6</text>
<text x="66.5" y="107.5">PB7</text>
<text x="106" y="102.4">+5V</text>
<text x="170.8" y="107.5">VDC</text>
<text x="26.8" y="113.4">BLUE</text>
<text x="27.9" y="111.1">D1</text>
<text x="66.5" y="110">PB8</text>
<text x="66.5" y="112.6">PB9</text>
<text x="98.6" y="113.7" transform="rotate(-90 98.6 113.7)">PROG1</text>
<text x="138.4" y="113.9">U2</text>
<text x="66.5" y="115.1">PB10</text>
<text x="66.5" y="117.7">PB11</text>
<text x="132.3" y="116.4">LM1117MP-3.3</text>
<text x="175.3" y="114.5">R4</text>
<text x="175.3" y="117">33K</text>
<text x="233.3" y="115.1">+3.3V</text>
<text x="256.8" y="119.6">VDC</text>
<text x="37.1" y="120.3">R3</text>
<text x="37.1" y="122.6">510R</text>
<text x="66.5" y="120.2">PB12</text>
<text x="66.5" y="122.7">PB13</text>
<text x="66.5" y="125.3">PB14</text>
<text x="94.5" y="121.5">Conn_01x05</text>
<text x="106" y="120.2">GND</text>
<text x="114.1" y="120.8">+5V</text>
<text x="128.1" y="125.4">C12</text>
<text x="135.1" y="120.2">VI</text>
<text x="140.5" y="124" transform="rotate(-90 140.5 124)">GND</text>
<text x="141.7" y="120.2">VO</text>
<text x="152.2" y="125.4">C13</text>
<text x="158.8" y="120.8">+3.3V</text>
<text x="33.6" y="127.8">GND</text>
<text x="66.5" y="127.8">PB15</text>
<text x="79.6" y="131.6" transform="rotate(-90 79.6 131.6)">VSS</text>
<text x="82.1" y="131.6" transform="rotate(-90 82.1 131.6)">VSSA</text>
<text x="128.1" y="127.7">10u</text>
<text x="152.2" y="127.7">33u</text>
<text x="175.3" y="128.5">R2</text>
<text x="175.3" y="131">20K</text>
<text x="204.1" y="129.1">+3.3V</text>
<text x="237" y="128" transform="rotate(-90 237 128)">VCC</text>
<text x="247.2" y="128.1" transform="rotate(-90 247.2 128.1)">VM1</text>
<text x="249.7" y="128.1" transform="rotate(-90 249.7 128.1)">VM2</text>
<text x="252.3" y="128.1" transform="rotate(-90 252.3 128.1)">VM3</text>
<text x="83.7" y="134.2">STM32F103C8T6</text>
<text x="170.7" y="138">GND</text>
<text x="210.8" y="136.1">C18</text>
<text x="234.7" y="134.2">STBY</text>
<text x="249.2" y="134.2">AO1</text>
<text x="71.7" y="141.8">GND</text>
<text x="137.7" y="140.5">GND</text>
<text x="210.8" y="138.6">0.1u</text>
<text x="234.7" y="141.8">PWMB</text>
<text x="234.7" y="139.3">PWMA</text>
<text x="249.2" y="139.3">AO2</text>
<text x="205" y="145.6">GND</text>
<text x="234.7" y="146.9">AIN1</text>
<text x="234.7" y="149.4">AIN2</text>
<text x="249" y="146.9">BO1</text>
<text x="203.9" y="150.9">VDC</text>
<text x="234.7" y="154.5">BIN2</text>
<text x="234.7" y="152">BIN1</text>
<text x="249" y="152">BO2</text>
<text x="204.5" y="160.2">C15</text>
<text x="215.9" y="159.6">C19</text>
<text x="266.7" y="160.2">MOTOR_L1</text>
<text x="204.5" y="162.8">0.1u</text>
<text x="215.9" y="162.1">10u</text>
<text x="237" y="162.8" transform="rotate(-90 237 162.8)">GND</text>
<text x="247.2" y="162.8" transform="rotate(-90 247.2 162.8)">PGND1</text>
<text x="252.3" y="162.8" transform="rotate(-90 252.3 162.8)">PGND2</text>
<text x="253.4" y="167.2">U5</text>
<text x="266.7" y="162.8">Conn_01x02</text>
<text x="203.7" y="171">GND</text>
<text x="253.4" y="169.7">TB6612FNG</text>
<text x="234.2" y="174.8">GND</text>
<text x="246.9" y="177.4">GND</text>
</g>
<g font-size="1.8" fill="#0000c2">
<text x="21.6" y="33.9" transform="rotate(-90 21.6 33.9)">=</text>
<text x="21.6" y="31.2" transform="rotate(-90 21.6 31.2)">'Run'</text>
<text x="177.8" y="34.3">Tx</text>
<text x="21.6" y="36.2" transform="rotate(-90 21.6 36.2)">0</text>
<text x="177.8" y="36.8">Rx</text>
<text x="22.9" y="43.2">1x</text>
<text x="26.2" y="43.2">bulk</text>
<text x="31.3" y="43.2">decoupling</text>
<text x="42.7" y="43.2">+</text>
<text x="45.4" y="43.2">100nF</text>
<text x="52.3" y="43.2">per</text>
<text x="56.5" y="43.2">VDD pin</text>
<text x="73.7" y="45.7">'Light'</text>
<text x="80.6" y="45.7">low-pass</text>
<text x="90.8" y="45.7">filter</text>
<text x="96.5" y="45.7">for</text>
<text x="100.2" y="45.7">analog</text>
<text x="107.7" y="45.7">VDD</text>
<text x="21.6" y="53.2" transform="rotate(-90 21.6 53.2)">1</text>
<text x="21.6" y="50.8" transform="rotate(-90 21.6 50.8)">=</text>
<text x="21.6" y="48.2" transform="rotate(-90 21.6 48.2)">Bootloader,</text>
<text x="290.8" y="49.5">Tx</text>
<text x="290.8" y="54.6">Rx</text>
<text x="21.6" y="61" transform="rotate(-90 21.6 61)">BOOT0:</text>
<text x="27.9" y="96.5">CL =</text>
<text x="34" y="96.5">2</text>
<text x="36.3" y="96.5">*</text>
<text x="38.4" y="96.5">(Cload</text>
<text x="45.7" y="96.5">-</text>
<text x="48.4" y="96.5">Cstray)</text>
<text x="181.6" y="119.4">ADC IN9</text>
<text x="95.2" y="123.2">Programator</text>
<text x="108.1" y="123.2">plug</text>
<text x="20.3" y="130.8">Deflaut</text>
<text x="28.2" y="130.8">Blink</text>
<text x="34" y="130.8">Led</text>
<text x="179.1" y="141">=</text>
<text x="181.7" y="141">+-</text>
<text x="186" y="141">3,36V</text>
</g>
<g font-size="1.8" fill="#a90000">
<text x="181.6" y="31.5">1</text>
<text x="181.6" y="34">2</text>
<text x="181.6" y="36.6">3</text>
<text x="181.6" y="39.1">4</text>
<text x="236" y="39.4" transform="rotate(-90 236 39.4)">20</text>
<text x="246.1" y="39.4" transform="rotate(-90 246.1 39.4)">24</text>
<text x="248.7" y="39.4" transform="rotate(-90 248.7 39.4)">13</text>
<text x="251.2" y="39.4" transform="rotate(-90 251.2 39.4)">14</text>
<text x="122.9" y="43.2" transform="rotate(-90 122.9 43.2)">1</text>
<text x="125.5" y="43.2" transform="rotate(-90 125.5 43.2)">2</text>
<text x="128" y="43.2" transform="rotate(-90 128 43.2)">3</text>
<text x="130.6" y="43.2" transform="rotate(-90 130.6 43.2)">4</text>
<text x="133.1" y="43.2" transform="rotate(-90 133.1 43.2)">5</text>
<text x="135.6" y="43.2" transform="rotate(-90 135.6 43.2)">6</text>
<text x="138.2" y="43.2" transform="rotate(-90 138.2 43.2)">7</text>
<text x="140.7" y="43.2" transform="rotate(-90 140.7 43.2)">8</text>
<text x="143.3" y="43.2" transform="rotate(-90 143.3 43.2)">9</text>
<text x="145.8" y="43.8" transform="rotate(-90 145.8 43.8)">10</text>
<text x="148.3" y="43.8" transform="rotate(-90 148.3 43.8)">11</text>
<text x="150.9" y="43.8" transform="rotate(-90 150.9 43.8)">12</text>
<text x="153.4" y="43.8" transform="rotate(-90 153.4 43.8)">13</text>
<text x="156" y="43.8" transform="rotate(-90 156 43.8)">14</text>
<text x="158.5" y="43.8" transform="rotate(-90 158.5 43.8)">15</text>
<text x="161" y="43.8" transform="rotate(-90 161 43.8)">16</text>
<text x="229.9" y="50.5">19</text>
<text x="255.9" y="50.5">1</text>
<text x="75.9" y="57.8" transform="rotate(-90 75.9 57.8)">1</text>
<text x="78.5" y="58.4" transform="rotate(-90 78.5 58.4)">24</text>
<text x="81" y="58.4" transform="rotate(-90 81 58.4)">36</text>
<text x="83.6" y="58.4" transform="rotate(-90 83.6 58.4)">48</text>
<text x="86.1" y="57.8" transform="rotate(-90 86.1 57.8)">9</text>
<text x="229.9" y="58.2">15</text>
<text x="229.9" y="55.6">23</text>
<text x="255.9" y="55.6">5</text>
<text x="20.3" y="63.2">1</text>
<text x="20.3" y="65.8">2</text>
<text x="51.4" y="62.9">1</text>
<text x="59" y="62.9">2</text>
<text x="63.5" y="65.8">44</text>
<text x="64.1" y="60.7">7</text>
<text x="94" y="60.7">10</text>
<text x="94" y="63.2">11</text>
<text x="94" y="65.8">12</text>
<text x="148.6" y="64.5">1</text>
<text x="229.9" y="63.2">21</text>
<text x="229.9" y="65.8">22</text>
<text x="255.3" y="63.2">11</text>
<text x="64.1" y="70.9">5</text>
<text x="94" y="68.3">13</text>
<text x="94" y="70.9">14</text>
<text x="148.6" y="67.1">2</text>
<text x="229.9" y="70.9">16</text>
<text x="229.9" y="68.3">17</text>
<text x="255.9" y="68.3">7</text>
<text x="64.1" y="73.4">6</text>
<text x="94" y="73.4">15</text>
<text x="94" y="75.9">16</text>
<text x="261.4" y="75" transform="rotate(-90 261.4 75)">2</text>
<text x="263.9" y="75" transform="rotate(-90 263.9 75)">1</text>
<text x="64.1" y="78.5">2</text>
<text x="64.1" y="81">3</text>
<text x="64.1" y="83.6">4</text>
<text x="94" y="78.5">17</text>
<text x="94" y="81">29</text>
<text x="94" y="83.6">30</text>
<text x="134" y="78.5">3</text>
<text x="146.7" y="78.5">2</text>
<text x="63.5" y="88.6">18</text>
<text x="94" y="86.1">31</text>
<text x="94" y="88.6">32</text>
<text x="140.7" y="85.8" transform="rotate(-90 140.7 85.8)">1</text>
<text x="236" y="85.1" transform="rotate(-90 236 85.1)">18</text>
<text x="246.1" y="84.5" transform="rotate(-90 246.1 84.5)">3</text>
<text x="251.2" y="84.5" transform="rotate(-90 251.2 84.5)">9</text>
<text x="63.5" y="91.2">19</text>
<text x="63.5" y="93.7">20</text>
<text x="94" y="91.2">33</text>
<text x="94" y="93.7">34</text>
<text x="63.5" y="96.3">39</text>
<text x="63.5" y="98.8">40</text>
<text x="63.5" y="101.3">41</text>
<text x="94" y="96.3">37</text>
<text x="94" y="98.8">38</text>
<text x="63.5" y="103.9">42</text>
<text x="63.5" y="106.4">43</text>
<text x="102.8" y="107.7">4</text>
<text x="102.8" y="105.2">5</text>
<text x="63.5" y="109">45</text>
<text x="63.5" y="111.5">46</text>
<text x="102.8" y="112.8">2</text>
<text x="102.8" y="110.2">3</text>
<text x="63.5" y="114">21</text>
<text x="63.5" y="116.6">22</text>
<text x="63.5" y="119.1">25</text>
<text x="102.8" y="115.3">1</text>
<text x="132.7" y="119.1">3</text>
<text x="145.4" y="119.1">2</text>
<text x="63.5" y="121.7">26</text>
<text x="63.5" y="124.2">27</text>
<text x="236" y="121.9" transform="rotate(-90 236 121.9)">20</text>
<text x="246.1" y="121.9" transform="rotate(-90 246.1 121.9)">24</text>
<text x="248.7" y="121.9" transform="rotate(-90 248.7 121.9)">13</text>
<text x="251.2" y="121.9" transform="rotate(-90 251.2 121.9)">14</text>
<text x="63.5" y="126.7">28</text>
<text x="139.4" y="126.4" transform="rotate(-90 139.4 126.4)">1</text>
<text x="78.5" y="134.6" transform="rotate(-90 78.5 134.6)">23</text>
<text x="81" y="134" transform="rotate(-90 81 134)">8</text>
<text x="229.9" y="133.1">19</text>
<text x="255.9" y="133.1">1</text>
<text x="229.9" y="140.7">15</text>
<text x="229.9" y="138.2">23</text>
<text x="255.9" y="138.2">5</text>
<text x="229.9" y="145.8">21</text>
<text x="229.9" y="148.3">22</text>
<text x="255.3" y="145.8">11</text>
<text x="229.9" y="153.4">16</text>
<text x="229.9" y="150.9">17</text>
<text x="255.9" y="150.9">7</text>
<text x="261.4" y="157.5" transform="rotate(-90 261.4 157.5)">2</text>
<text x="263.9" y="157.5" transform="rotate(-90 263.9 157.5)">1</text>
<text x="236" y="167.6" transform="rotate(-90 236 167.6)">18</text>
<text x="246.1" y="167" transform="rotate(-90 246.1 167)">3</text>
<text x="251.2" y="167" transform="rotate(-90 251.2 167)">9</text>
</g>
<g font-size="1.8" fill="#0f0f0f">
<text x="54.6" y="65.7">BOOT0</text>
<text x="54.6" y="70.8">HSE_OUT 5</text>
<text x="54.6" y="73.3">HSE_IN</text>
</g>
<g font-size="1.4" fill="#006464">
<text x="329.3" y="38.8">3.3_VCC</text>
<text x="307.1" y="44.4">~{RESETB}</text>
<text x="330.5" y="43.9">PIO[0]</text>
<text x="330.5" y="46.4">PIO[1]</text>
<text x="307.1" y="49">UART-RX</text>
<text x="307.1" y="52">~{UART}-CTS</text>
<text x="330.5" y="49">PIO[2]</text>
<text x="330.5" y="51.5">PIO[3]</text>
<text x="307.1" y="54">UART-TX</text>
<text x="307.1" y="57.1">~{UART}-RTS</text>
<text x="330.5" y="54">PIO[4]</text>
<text x="330.5" y="56.6">PIO[5]</text>
<text x="330.5" y="59.1">PIO[6]</text>
<text x="307.1" y="64.2">PCM-OUT</text>
<text x="307.1" y="61.7">PCM-IN</text>
<text x="330.5" y="61.7">PIO[7]</text>
<text x="330.5" y="64.2">PIO[8]</text>
<text x="307.1" y="69.3">SPI_MOSI</text>
<text x="329.5" y="69.3">PIO[10]</text>
<text x="329.5" y="71.8">PIO[11]</text>
<text x="330.5" y="66.7">PIO[9]</text>
<text x="307.1" y="72.3">~{SPI_CSB}</text>
<text x="307.1" y="76.9">SPI_MISO</text>
<text x="307.1" y="74.4">SPI_CLK</text>
<text x="330.6" y="76.9">AIO[0]</text>
<text x="307.1" y="82">USB_-</text>
<text x="330.6" y="79.4">AIO[1]</text>
<text x="307.1" y="84.5">USB_+</text>
<text x="327.1" y="84.5">PCN-SYNC</text>
<text x="328.1" y="87.1">PCM-CLK</text>
<text x="332.3" y="92.1">GND</text>
</g>
<g font-size="1.4" fill="#a90000">
<text x="338" y="37.8">12</text>
<text x="302.5" y="42.9">11</text>
<text x="338" y="42.9">23</text>
<text x="338" y="45.5">24</text>
<text x="303" y="53.1">1</text>
<text x="303" y="48">2</text>
<text x="303" y="50.5">3</text>
<text x="338" y="48">25</text>
<text x="338" y="50.5">26</text>
<text x="338" y="53.1">27</text>
<text x="303" y="55.6">4</text>
<text x="338" y="55.6">28</text>
<text x="338" y="58.2">29</text>
<text x="303" y="63.2">6</text>
<text x="303" y="60.7">7</text>
<text x="338" y="60.7">30</text>
<text x="338" y="63.2">31</text>
<text x="338" y="65.8">32</text>
<text x="302.5" y="70.9">16</text>
<text x="302.5" y="68.3">17</text>
<text x="338" y="68.3">33</text>
<text x="338" y="70.9">34</text>
<text x="302.5" y="75.9">18</text>
<text x="302.5" y="73.4">19</text>
<text x="338.5" y="75.9">9</text>
<text x="302.5" y="81">15</text>
<text x="302.5" y="83.6">20</text>
<text x="338" y="78.5">10</text>
<text x="338.5" y="83.6">8</text>
<text x="338.5" y="86.1">5</text>
<text x="338" y="91.2">21</text>
<text x="338.8" y="91.2">2</text>
</g>
</svg>
